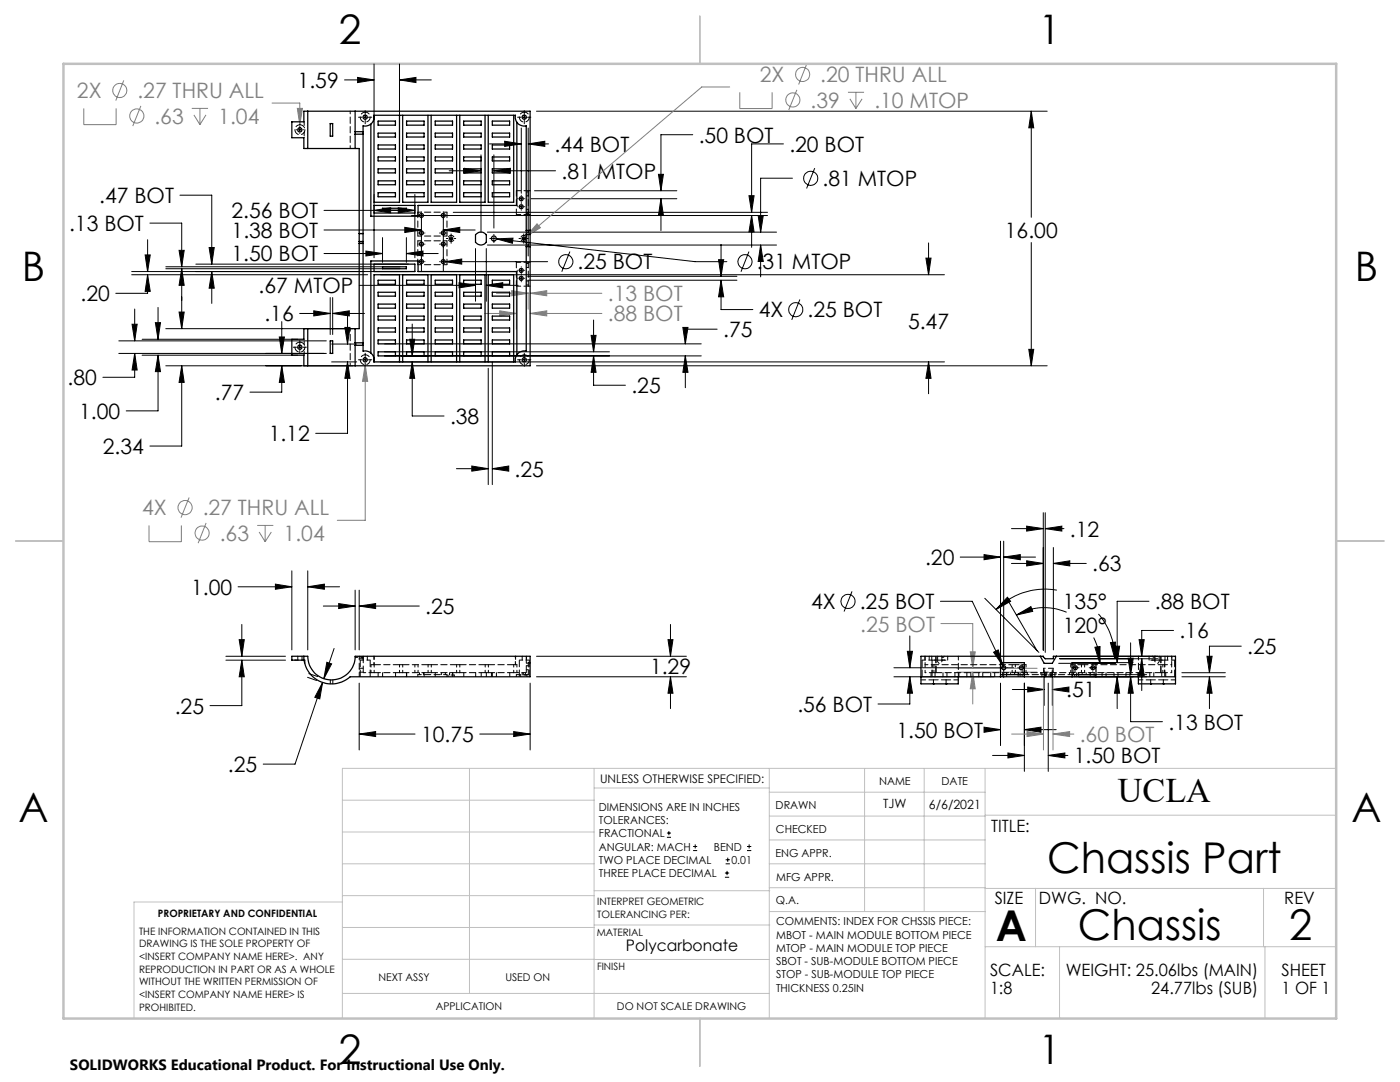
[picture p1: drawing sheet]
<svg xmlns="http://www.w3.org/2000/svg" width="279mm" height="216mm" viewBox="0 0 279 216" stroke-linecap="round" stroke-linejoin="round" font-family="sans-serif">
<g fill="none" stroke="#000" stroke-width=".2">
<path d="M68.8 15.9h5.8M71.4 15.5l3.2 .4-3.2 .6zM74.6 12.8v10.1M79.7 15.9l3.3-.4v1zM79.7 12.8v10.2M79.7 15.9h6.4M35.9 38.9h6.4v13.8M59.1 25.9h.1M59.5 25.9h.6M59.8 25.2v.1M59.8 25.6v.6M59.8 26.5v.1"/>
<path d="M60.5 25.9h.1M71.5 23.4h.7M72.6 23.4h.6M72.9 22.1v.7M72.9 23.1v.6M72.9 24v.7M73.5 23.4h.7M74.6 38.8v12.6M82.8 38.8v12.6M89.6 34.1h6.4M92.7 33.6l3.3 .5-3.3 .5zM96 30.9v15.4"/>
<path d="M97.7 28.7h6.3M98.6 34.1l3.2-.5v1zM98.6 30.9v14.6M98.6 34.1h12.3M100.7 28.2l3.3 .5-3.3 .5zM103.3 23.4h.7M103.3 39.7h.1M103.7 39.7h.7M104 25.5v13.1M104 38.9v.1M104 39.3v.7M104.3 23.4h.7"/>
<path d="M104.6 22.1v.7M104.6 23.1v.6M104.6 24v.7M104.7 39.7h.1M105.3 23.4h.6M105.4 28.7l3.3-.5v1zM105.4 25.5v25.6M105.4 28.7h4.1M106 39.7h29.1M106.7 38.1h28.4M107.1 22.2h101.9M131.4 34.8h1l-.5 3.3z"/>
<path d="M131.9 39.7l.5 3.3h-1zM131.9 39.7v6.3M138.3 26.9h-6.4v11.2M149.5 39.1h1l-.5 3.3zM156.4 28.7h-6.4v13.7M158.2 35.6h-6.4v10.7M162.6 33.5l-1.6 4.1M205.8 22.2l.5 3.3h-1zM205.8 22.2v21.2M26.3 54.8h47.1M26.3 54.2h55.2M29 50.9h1l-.5 3.3z"/>
<path d="M29.5 54.8l.5 3.3h-1zM29.5 54.8v3.7h-6.4M29.5 47.8v6.4M29.9 44.5h6.4v8.7M33.1 53.6h46.7M33.1 53.2h46.7M35.7 50h1.1l-.5 3.2zM36.3 53.6l.5 3.3h-1.1zM36.3 53.6v12M39.1 52.7h42.4M41.7 49.4h1.1l-.5 3.3zM42.3 54.2l.5 3.3h-1.1z"/>
<path d="M42.3 54.2v6.3M64.7 42h18.1M64.7 50.6h11.6M64.7 45.9h19.4M65.9 59.4v7.3M66.4 59.4v7.3M71.7 56.9h23.2M73 50.1l3.3 .5-3.3 .5zM74.6 42l3.4-.5v1zM75.9 54.8h112.6M76.3 47.4v5M79.5 41.5l3.3 .5-3.3 .5z"/>
<path d="M80.8 45.4l3.3 .5-3.3 .5zM81.1 50.6l3.3-.5v1zM81.1 47.4v5M81.1 50.6h6.4M82.1 43h71.1M83.4 52.2h.1M83.4 48.7h.1M83.4 46.5h.1M83.8 52.2h.6M83.8 48.7h.6M83.8 46.5h.6M84.1 42.3v.1"/>
<path d="M84.1 42.7v11.5M84.7 52.2h.1M84.7 48.7h.1M84.7 46.5h.1M87.7 52.2h.1M87.7 48.7h.1M87.7 46.5h.1M88.2 52.2h.6M88.2 48.7h.6M88.2 46.5h.6M88.5 45.9l3.3-.5v1zM88.5 45.9h6.3"/>
<path d="M88.5 42.3v.1M88.5 42.7v11.5M88.9 52.2l3.2-.5v1zM88.9 52.2h20.4M89.1 47.6h.3M89.1 48.7h.1M89.1 46.5h.1M89.7 47.6h.6M90 46.7v.3M90 47.3v.6M90 48.2v.3M90.5 42.4h62.7"/>
<path d="M90.7 47.6h.2M91.6 56.4l3.3 .5-3.3 .5zM94.9 49.6v10.5M97 56.9l3.3-.5v1zM97 49.6v10.5M97 56.9h6.4M97.3 48.9h57.7M97.3 46.3h57.7M97.8 47.6h.1M98.2 47.6h.7M98.6 46.8v.2M98.6 47.3v.6"/>
<path d="M98.6 48.2v.2M99.1 47.7l3.3-.2-.1 1zM99.1 47.7l39.6 4.5h6.4M99.2 47.6h.2M103.3 41.2h.1M103.3 53.9h.1M103.3 55.5h.1M103.6 47.6h.3M103.7 41.2h.7M103.7 53.9h.7M103.7 55.5h.7M104 40.3v.1"/>
<path d="M104 40.5v.1M104 40.9v.7M104 41.9h.1M104 53.2v.1M104 53.6v.7M104 54.6h.1M104 54.8v.1M104 55.2v.6M104 56.2h.1M104.2 47.6h.6M104.5 46.7v.3M104.5 47.3v.6"/>
<path d="M104.5 48.2v.3M104.7 41.2h.1M104.7 53.9h.1M104.7 55.5h.1M105.2 47.6h.2M105.3 55.1h41.8M105.3 55.9h41.8M113.7 50.2l-1.6 4M143.4 51.8h1l-.5 3.3zM143.9 55.9l.5 3.3h-1zM143.9 55.9v5.9h6.3M143.9 48.8v6.3"/>
<path d="M149.5 50.2l-1.6 4M150 43l.5 3.3h-1zM150 43v6.4M151.3 43h1l-.5 3.3zM151.8 48.9l.5 3.3h-1zM151.8 48.9v6.3M159.6 59.8l-1.6 4M184.8 51.5h1l-.5 3.3zM185.3 48.5v6.3M205.8 48.4v24.6M23.7 68h41.4M23.7 70.5h41.4"/>
<path d="M26.4 64.7h1l-.5 3.3zM26.9 70.5l.5 3.3h-1zM26.9 70.5v4.8h-6.4M26.9 61.7v6.3M28.4 67.7h31M28.4 70.9h31M31 64.4h1l-.5 3.3zM31.5 70.9v11.1h-6.3M31.5 61.3v6.4M31.5 70.9l.5 3.3h-1zM33.1 73h37.3M33.1 65.6h37.3"/>
<path d="M35.7 62.3h1.1l-.5 3.3zM36.3 73l.5 3.3h-1.1zM36.3 73v16h-6.4M55.7 67.2h1.1l-.6 3.3zM56.2 73l.6 3.3h-1.1zM56.2 73v5.2h-6.3M56.2 64.2v6.3M58.5 69.3h.7M59.5 69.3h.6M59.8 62.5h6.1M59.8 68v.7M59.8 69v.6"/>
<path d="M59.8 69.9v.7M60.5 69.3h.6M62.6 62l3.3 .5-3.3 .5zM66.2 68.7h5M66.2 72.2h5M66.4 62.5l3.3-.5v1zM66.4 62.5h6.3M68.8 65.3h1l-.4 3.4zM69.4 72.2l.4 3.3h-1zM69.4 72.2v14.3h-6.4M69.4 62.3v6.4M71.5 71.8h.7"/>
<path d="M72.6 71.8h.6M72.9 70.5v.7M72.9 71.5v.6M72.9 72.4v.7M73.5 71.8h.7M75.9 72.2h112.6M76.7 71h63.2M76.7 70.2h44.9M76.7 68.6h63.2M81.8 67.7h1l-.5 3.3zM82.3 72.2l.5 3.3h-1zM82.3 72.2v10.8h6.3"/>
<path d="M82.3 64.7v6.3M97.4 73.5v23.2M98.2 72.3v24.4M103.3 71.8h.7M104.3 71.8h.7M104.6 70.5v.7M104.6 71.5v.6M104.6 72.4v.7M105.3 71.8h.6M107.1 73h101.9M118 66.9h1l-.5 3.3zM118.5 71l.5 3.3h-1z"/>
<path d="M118.5 71v5.9h6.3M118.5 63.9v6.3M136.3 65.3h1l-.5 3.3zM136.8 71l.5 3.3h-1zM136.8 71v6.4M143.1 65.7h-6.3v2.9M185.3 72.2l.5 3.3h-1zM185.3 72.2v6.4M205.3 69.7h1l-.5 3.3zM91.1 93.5h6.3M94.2 93l3.2 .5-3.2 .5zM98.2 93.5l3.3-.5v1z"/>
<path d="M98.2 93.5h3.3M47.5 117.1h10.7M55 116.6l3.2 .5-3.2 .5zM58.2 113.9v15.8M61.4 117.1l3.3-.5v1zM61.4 113.9v15.8M61.4 117.1h6.4M70.9 117.8v11.9M71.7 117.8v11.9M170 118l-1.5 4M187.7 120h6.3l6.2 12.9M191.6 111.2h8.1"/>
<path d="M196.4 110.7l3.3 .5-3.3 .5zM196.5 119.4l10.8 10.8M199.7 108v23M200.3 111.2l3.3-.5v1zM200.3 108v27.2M200.3 111.2h6.4M201 119.2l.7 .8-2.9 1.6zM201.3 120l5.7 9.9M201.9 105.5h6.3M201.9 112.4h6.3M204.9 105l3.3 .5-3.3 .5zM204.9 111.9l3.3 .5-3.3 .5z"/>
<path d="M208.2 102.3v27.5M208.6 105.5l3.3-.5v1zM208.6 102.3v27.9M208.6 105.5h3.7M210.2 112.4l3.3-.5v1zM210.2 109.3v20.4M210.2 112.4h6.6M210.9 117.8a13.9 13.9 0 0 0-12.1 3.8M229.3 120h-6.3v12.2M45.1 131h11.9M45.1 131.7h11.9M47.7 127.6h1.1l-.5 3.4z"/>
<path d="M48.3 131.7l.5 3.3h-1.1zM48.3 131.7v9.1h-6.4M48.3 124.6v6.4M61.4 135.1l1.8 .7M61.6 134.4l1.8 .6M64.4 136.2l-.6 3.3-1-.4zM64.4 136.2l-5.5 16.3h-6.4M64.5 120.9h6.4M65.2 132.2l1 .3-1.6 2.9zM66.7 129.4l-2.1 6M67.6 120.4l3.3 .5-3.3 .5zM71.7 120.9l3.3-.5v1z"/>
<path d="M71.7 136.3v13.3M71.7 120.9h12M105.8 136.3v13.3M107.1 131h29.9M107.1 135h29.9M133.3 127.6h1l-.5 3.4zM133.8 135l.5 3.3h-1zM133.8 124.6v6.4M133.8 135v6.4M178.4 133.2h23.9M178.4 135h20M181.1 130h1l-.5 3.2z"/>
<path d="M181.6 135l.5 3.3h-1zM181.6 135v5.5h-6.4M181.6 126.9v6.3M198.3 130.1l.9-.4 1 3.2zM199.7 136.3v12.5M202 137.6h6.4M202.8 122.7l2.9-1.7 .4 1zM203.1 133.2h.1M203.5 133.2h.6M203.8 132.5v.1M203.8 132.9v.7M203.8 133.9h.1"/>
<path d="M204.4 136.3v17.6M204.4 133.2h.1M205.1 137.1l3.3 .5-3.3 .5zM205.7 135h23.1M208.4 133.6v7.2M209.2 136.3v17.6M210 137.6l3.3-.5v1zM210 133.6v7.2M210 137.6h1.6M211.3 132.4h11.4M211.5 131h19.5M211.5 131.4h19.5"/>
<path d="M212.9 122.2a11.1 11.1 0 0 0-10.1 .5M213.9 133.2h.1M214.3 133.2h.6M214.6 132.5v.1M214.6 132.9v.7M214.6 133.9h.1M215.2 133.2h.1M215.4 134.6h13.4M217.4 133.2h.1M217.8 133.2h.6M217.9 132.2h8.2M218.1 132.5v.1"/>
<path d="M218.1 132.9v.7M218.1 133.9h.1M218.3 127.2a11.8 11.8 0 0 1 1.2 5.2M218.5 129.2l1-.2v3.4zM218.7 133.2h.1M219.2 122.5a13.7 13.7 0 0 1 3.3 8.9M221.6 128.2l1-.1-.1 3.3zM222.4 128.9h1l-.4 3.3zM223 135l.4 3.3h-1zM223 135v6.4M225.1 131.3h1.1l-.6 3.3zM225.6 135l.6 3.3h-1.1z"/>
<path d="M225.6 135v9h6.4M225.6 128.3v6.3M227.3 127.6h1.1l-.5 3.4zM227.9 131.4l.5 3.4h-1.1zM227.9 131.4v6.4M234.2 125.8h-6.3v5.2M235.9 135h8.6M235.9 134.2h8.6M240.9 131h1l-.5 3.2zM241.4 135l.5 3.3h-1zM241.4 135v6.4M247.7 128.9h-6.3v5.3"/>
<path d="M71.7 146.5l3.3-.5v1zM71.7 146.5h11.1M95.7 146.5h10.1M102.5 146l3.3 .5-3.3 .5zM196.4 145.1l3.3 .5-3.3 .5zM197.3 145.6h2.4M198.1 150.7h6.3M201.2 150.2l3.2 .5-3.2 .5zM204.4 145.6l3.4-.5v1zM204.4 145.6h6.4M209.2 150.7l3.3-.5v1zM209.2 150.7h3.9"/>
<path d="M133.1 167.1h.8M133.1 166.2h.8M133.5 165.8v.9M138.3 169.7h.8M138.3 168.9h.8M138.7 168.5v.8M144.7 175h.8M144.7 174.2h.8M144.8 172.4h.9M144.8 171.6h.9M145.1 173.8v.8M145.2 171.1v.9"/>
<path d="M149.1 169.7h.8M149.1 168.9h.8M149.5 168.5v.8"/>
<circle cx="161.8" cy="35.6" r="1.4"/>
<circle cx="112.9" cy="52.2" r="1.41"/>
<circle cx="148.7" cy="52.2" r="1.41"/>
<circle cx="158.8" cy="61.8" r="1.42"/>
<circle cx="169.2" cy="120" r="1.41"/>
</g>
<g fill="none" stroke="#808080" stroke-width=".2">
<path d="M24.7 16.1l-1.6 4M145.6 17.4h-5.5l-35.1 29.8M147.6 18.4v3.3h6.5v-3.3M159 17.9l-1.6 4M161 12.8l-1.6 4.1M169.2 18.4h3.2M169.6 19.7l1.2 2M170.8 18.4v3.3M172 19.7l-1.2 2M16.7 21.6v3.3h6.5v-3.3M28.1 21.1l-1.6 4.1M38.3 21.6h3.2"/>
<path d="M38.7 22.9l1.2 2M39.9 21.6v3.3M41.1 22.9l-1.2 2M54.3 20.6h5.5v4.3M59.3 21.6h1.1l-.6 3.3zM99.1 58.5h6.3M102.1 58l3.3 .5-3.3 .5zM103 58.4v7.3M105.4 58.4v3.3M105.8 58.5l3.3-.5v1zM105.8 58.5h14.3M107.2 44.7l.6 .7-2.8 1.8z"/>
<path d="M72.9 72.8l.5 3.3h-1zM72.9 72.8v31h-5.6M96.7 62.5h6.3M99.7 62l3.3 .5-3.3 .5zM105.8 62.5l3.3-.5v1zM105.8 62.5h14.3M37.7 99.3l-1.6 4M29.7 104.8v3.3h6.5v-3.3M41.1 104.4l-1.6 4M51.3 104.8h3.2M51.7 106.2l1.2 1.9M52.9 104.8v3.3"/>
<path d="M54.2 106.2l-1.3 1.9M187.8 124.4h6.3v8.9M191 133.3h16M191 134.1h16M193.6 130.1h1l-.5 3.2zM194.1 134.1l.5 3.3h-1zM194.1 134.1v6.4M208.2 135.4v14.2M210.1 135.4v14.2M201.9 146.5h6.3M205 146l3.2 .5-3.2 .5zM210.1 146.5l3.4-.5v1z"/>
<path d="M210.1 146.5h4.2"/>
<circle cx="23.9" cy="18.1" r="1.42"/>
<circle cx="158.2" cy="19.9" r="1.4"/>
<circle cx="160.2" cy="14.9" r="1.41"/>
<circle cx="27.3" cy="23.2" r="1.41"/>
<circle cx="36.9" cy="101.3" r="1.41"/>
<circle cx="40.3" cy="106.4" r="1.4"/>
</g>
<g fill="none" stroke="#c0c0c0" stroke-width=".2">
<path d="M68.3 159.7h50.3M93.7 153.3v44.9M118.6 153.3v49.9M118.6 157.2h34.9M153.5 153.3v49.9M153.5 158.1h43.1M172.5 153.3v28.6M184.4 153.3v28.6M196.6 153.3v49.9M266.7 153.3h-198.4v49.9M68.3 178.7h50.3M68.3 172.4h50.3"/>
<path d="M68.3 166h50.3M68.3 180h-41.6v23.2M118.6 177.7h35M153.5 167.6h43.1M153.5 162.8h43.1M153.5 172.4h43.1M153.5 177.1h43.1M196.6 177.3h70.1M196.6 162.7h70.1M206.7 177.3v11.6M252.2 177.3v11.6M68.3 198.2h85.2"/>
<path d="M68.3 191.4l85.2 .1M68.3 185.1h50.3M118.6 184.6h35M153.6 181.9h43M196.6 188.9h70.1M211.5 188.9v14.3M252.4 188.9v14.3"/>
</g>
<path d="M139.7 3.2v9.5M3.1 107.9h9.6M266.7 107.9h9.5M139.7 203.2v9.6" fill="none" stroke="#c0c0c0" stroke-width=".25"/>
<path d="M12.7 12.7h254v190.5h-254z" fill="none" stroke="#c0c0c0" stroke-width=".5"/>
<path d="M133.3 127.6h1l-.5 3.4zM133.8 135l.5 3.3h-1zM71.7 146.5l3.3-.5v1zM102.5 146l3.3 .5-3.3 .5zM65.2 132.2l1 .3-1.6 2.9zM64.4 136.2l-.6 3.3-1-.4zM71.7 120.9l3.3-.5v1zM67.6 120.4l3.3 .5-3.3 .5zM47.7 127.6h1.1l-.5 3.4zM48.3 131.7l.5 3.3h-1.1zM61.4 117.1l3.3-.5v1zM55 116.6l3.2 .5-3.2 .5zM241.4 135l.5 3.3h-1zM240.9 131h1l-.5 3.2zM209.2 150.7l3.3-.5v1zM201.2 150.2l3.2 .5-3.2 .5zM196.4 145.1l3.3 .5-3.3 .5zM204.4 145.6l3.4-.5v1zM223 135l.4 3.3h-1zM222.4 128.9h1l-.4 3.3zM200.3 111.2l3.3-.5v1zM196.4 110.7l3.3 .5-3.3 .5zM198.3 130.1l1.9 2.8-1-3.2zM181.1 130h1l-.5 3.2zM181.6 135l.5 3.3h-1zM225.6 135l.6 3.3h-1.1zM225.1 131.3h1.1l-.6 3.3zM210 137.6l3.3-.5v1zM205.1 137.1l3.3 .5-3.3 .5zM218.5 129.2l1-.2v3.4zM202.8 122.7l2.9-1.7 .4 1zM204.9 105l3.3 .5-3.3 .5zM208.6 105.5l3.3-.5v1zM221.6 128.2l1-.1-.1 3.3zM201 119.2l.7 .8-2.9 1.6zM227.9 131.4l.5 3.4h-1.1zM227.3 127.6h1.1l-.5 3.4zM210.2 112.4l3.3-.5v1zM204.9 111.9l3.3 .5-3.3 .5zM205.8 22.2l.5 3.3h-1zM205.3 69.7h1l-.5 3.3zM36.3 73l.5 3.3h-1.1zM35.7 62.3h1.1l-.5 3.3zM31 64.4h1l-.5 3.3zM31.5 70.9l.5 3.3h-1zM62.6 62l3.3 .5-3.3 .5zM66.4 62.5l3.3-.5v1zM26.4 64.7h1l-.5 3.3zM26.9 70.5l.5 3.3h-1zM55.7 67.2h1.1l-.6 3.3zM56.2 73l.6 3.3h-1.1zM68.8 65.3h1l-.4 3.4zM69.4 72.2l.4 3.3h-1zM79.7 15.9l3.3-.4v1zM71.4 15.5l3.2 .4-3.2 .6zM184.8 51.5h1l-.5 3.3zM185.3 72.2l.5 3.3h-1zM29 50.9h1l-.5 3.3zM29.5 54.8l.5 3.3h-1zM42.3 54.2l.5 3.3h-1.1zM41.7 49.4h1.1l-.5 3.3zM74.6 42l3.4-.5v1zM79.5 41.5l3.3 .5-3.3 .5zM118.5 71l.5 3.3h-1zM118 66.9h1l-.5 3.3zM81.8 67.7h1l-.5 3.3zM82.3 72.2l.5 3.3h-1zM98.2 93.5l3.3-.5v1zM94.2 93l3.2 .5-3.2 .5zM36.3 53.6l.5 3.3h-1.1zM35.7 50h1.1l-.5 3.2zM73 50.1l3.3 .5-3.3 .5zM81.1 50.6l3.3-.5v1zM136.8 71l.5 3.3h-1zM136.3 65.3h1l-.5 3.3zM143.4 51.8h1l-.5 3.3zM143.9 55.9l.5 3.3h-1zM100.7 28.2l3.3 .5-3.3 .5zM105.4 28.7l3.3-.5v1zM131.9 39.7l.5 3.3h-1zM131.4 34.8h1l-.5 3.3zM80.8 45.4l3.3 .5-3.3 .5zM88.5 45.9l3.3-.5v1zM150 43l.5 3.3h-1zM149.5 39.1h1l-.5 3.3zM99.1 47.7l3.2 .8 .1-1zM88.9 52.2l3.2 .5v-1zM92.7 33.6l3.3 .5-3.3 .5zM98.6 34.1l3.2-.5v1zM151.8 48.9l.5 3.3h-1zM151.3 43h1l-.5 3.3zM91.6 56.4l3.3 .5-3.3 .5zM97 56.9l3.3-.5v1z" fill="#000"/>
<path d="M193.6 130.1h1l-.5 3.2zM194.1 134.1l.5 3.3h-1zM205 146l3.2 .5-3.2 .5zM210.1 146.5l3.4-.5v1zM72.9 72.8l-.5 3.3h1zM107.2 44.7l-2.2 2.5 2.8-1.8zM59.3 21.6l.5 3.3 .6-3.3zM105.8 62.5l3.3-.5v1zM99.7 62l3.3 .5-3.3 .5zM102.1 58l3.3 .5-3.3 .5zM105.8 58.5l3.3-.5v1z" fill="#808080"/>
<g fill="none" stroke="#000" stroke-width=".25">
<path d="M61.4 29.6h9.5M61.4 22.2h9.5M61.4 22.2h-.8v2.1h-2.4v3.2h2.4v2.1h.8M61.4 22.2v7.4M65.9 24.7h.5v2.5h-.5zM70.9 26.3v.5M70.9 22.2h34.9v50.8h-34.9M70.9 22.2v4.1M70.9 26.8v2.8M70.9 26.3h1.6M70.9 26.8h1.6M70.9 29.6h.8v36h-.8"/>
<path d="M72.5 26.3v.5M72.5 26.3v-1.2a1.78 1.78 0 0 0 2.1-2.1h28.3a1.78 1.78 0 0 0 2.1 2.1v45a1.82 1.82 0 0 0-2.1 2.1h-28.3a1.82 1.82 0 0 0-2.1-2.1v-1.2M72.5 26.8v41.6M74.6 23v17.4h5.1v-17.4M75.5 36.1h3.4v.8h-3.4zM75.5 38.5h3.4v.8h-3.4zM75.5 33.7h3.4v.8h-3.4zM75.5 24.2h3.4v.8h-3.4zM75.5 26.6h3.4v.7h-3.4zM75.5 31.3h3.4v.8h-3.4zM75.5 28.9h3.4v.8h-3.4zM80.4 23v17.4h5v-17.4"/>
<path d="M81.1 36.1h3.5v.8h-3.5zM81.1 38.5h3.5v.8h-3.5zM81.1 33.7h3.5v.8h-3.5zM81.1 24.2h3.5v.8h-3.5zM81.1 26.6h3.5v.7h-3.5zM81.1 31.3h3.5v.8h-3.5zM81.1 28.9h3.5v.8h-3.5zM86 23v17.4h5.1v-17.4M86.9 36.1h3.4v.8h-3.4zM86.9 38.5h3.4v.8h-3.4zM86.9 33.7h3.4v.8h-3.4zM86.9 24.2h3.4v.8h-3.4z"/>
<path d="M86.9 26.6h3.4v.7h-3.4zM86.9 31.3h3.4v.8h-3.4zM86.9 28.9h3.4v.8h-3.4zM91.8 23v17.4h5v-17.4M92.5 36.1h3.5v.8h-3.5zM92.5 38.5h3.5v.8h-3.5zM92.5 33.7h3.5v.8h-3.5zM92.5 24.2h3.5v.8h-3.5zM92.5 26.6h3.5v.7h-3.5zM92.5 31.3h3.5v.8h-3.5zM92.5 28.9h3.5v.8h-3.5zM97.4 23v17.4h5.1v-17.4"/>
<path d="M98.2 36.1h3.5v.8h-3.5zM98.2 24.2h3.5v.8h-3.5zM98.2 26.6h3.5v.7h-3.5zM98.2 28.9h3.5v.8h-3.5zM98.2 31.3h3.5v.8h-3.5zM98.2 33.7h3.5v.8h-3.5zM98.2 38.5h3.5v.8h-3.5zM103.2 24.4v16.6h-19.8v2.1h-9.4v-18.3M71.7 46.6h.8M71.7 48.6h.8M71.7 48.2h.8M74.6 41h8.2v1.5h-8.2z"/>
<path d="M74.6 52.7h8.2v1.5h-8.2zM75.5 55.9h3.4v.8h-3.4zM75.5 58.3h3.4v.8h-3.4zM76.3 41.6h4.8v.3h-4.8zM76.3 53.2h4.8v.4h-4.8zM81.1 55.9h3.5v.8h-3.5zM81.1 58.3h3.5v.8h-3.5zM86.9 55.9h3.4v.8h-3.4zM86.9 58.3h3.4v.8h-3.4zM92.5 55.9h3.5v.8h-3.5zM92.5 58.3h3.5v.8h-3.5zM94.9 46.8a1.36 1.36 0 0 1 2.1 0v1.5a1.31 1.31 0 0 1-2.1 0z"/>
<path d="M98.2 55.9h3.5v.8h-3.5zM98.2 58.3h3.5v.8h-3.5zM105 46h.8M105 46.8h.8M105 48.4h.8M105 49.2h.8M61.4 73h9.5M61.4 65.6h9.5M61.4 65.6h-.8v2.1h-2.4v3.2h2.4v2.1h.8M61.4 65.6v7.4M65.9 68h.5v2.5h-.5zM70.9 68.4v.5"/>
<path d="M70.9 65.6v2.8M70.9 68.9v4.1M70.9 68.4h1.6M70.9 68.9h1.6M72.5 68.4v.5M74 70.4v-18.3h9.4v2.1h19.8v16.6M74.6 72.2v-17.4h5.1v17.4M75.5 60.7h3.4v.8h-3.4zM75.5 63.1h3.4v.8h-3.4zM75.5 65.4h3.4v.9h-3.4zM75.5 67.8h3.4v.8h-3.4zM75.5 70.2h3.4v.8h-3.4z"/>
<path d="M80.4 72.2v-17.4h5v17.4M81.1 60.7h3.5v.8h-3.5zM81.1 63.1h3.5v.8h-3.5zM81.1 65.4h3.5v.9h-3.5zM81.1 67.8h3.5v.8h-3.5zM81.1 70.2h3.5v.8h-3.5zM86 72.2v-17.4h5.1v17.4M86.9 60.7h3.4v.8h-3.4zM86.9 63.1h3.4v.8h-3.4zM86.9 65.4h3.4v.9h-3.4zM86.9 67.8h3.4v.8h-3.4zM86.9 70.2h3.4v.8h-3.4z"/>
<path d="M91.8 72.2v-17.4h5v17.4M92.5 60.7h3.5v.8h-3.5zM92.5 63.1h3.5v.8h-3.5zM92.5 65.4h3.5v.9h-3.5zM92.5 67.8h3.5v.8h-3.5zM92.5 70.2h3.5v.8h-3.5zM97.4 72.2v-17.4h5.1v17.4M98.2 60.7h3.5v.8h-3.5zM98.2 63.1h3.5v.8h-3.5zM98.2 65.4h3.5v.9h-3.5zM98.2 67.8h3.5v.8h-3.5zM98.2 70.2h3.5v.8h-3.5z"/>
<path d="M60.6 131a5.5 5.5 0 0 0 3.3 5 5.5 5.5 0 0 0 6-1h35.9v-4h-34.9a4.7 4.7 0 0 1-4.8 4.7 4.7 4.7 0 0 1-4.7-4.7h-3.2v.7h2.5M183.8 135v1.5h7.4v-1.5M183.8 135v-4h24.4l.4 .4h1.6v-.4h24.4v4M183.8 135h50.8M186.3 136.5h.1M188.8 136.5h.1M199.7 135v-2.8h4.7v2.8M199.7 134.6h4.7M207.6 131l.8 1.4h1.6l.8-1.4M214 135v-2.8h4.7v2.8M214 134.6h4.7M227.2 135v1.5h7.4v-1.5"/>
<path d="M229.6 136.5h.1M232.2 136.5h.1"/>
<circle cx="59.8" cy="25.9" r=".43"/>
<circle cx="72.9" cy="23.4" r=".42"/>
<circle cx="104" cy="39.6" r=".39"/>
<circle cx="104.6" cy="23.4" r=".42"/>
<circle cx="84.1" cy="52.2" r=".4"/>
<circle cx="84.1" cy="43" r=".4"/>
<circle cx="84.1" cy="46.5" r=".4"/>
<circle cx="84.1" cy="48.7" r=".4"/>
<circle cx="88.5" cy="52.2" r=".39"/>
<circle cx="88.5" cy="46.5" r=".39"/>
<circle cx="88.5" cy="43" r=".39"/>
<circle cx="88.5" cy="48.7" r=".39"/>
<circle cx="90" cy="47.6" r=".32"/>
<circle cx="98.6" cy="47.6" r=".49"/>
<circle cx="104" cy="53.9" r=".39"/>
<circle cx="104" cy="41.2" r=".39"/>
<circle cx="104" cy="55.5" r=".39"/>
<circle cx="104.5" cy="47.6" r=".32"/>
<circle cx="59.8" cy="69.3" r=".42"/>
<circle cx="72.9" cy="71.8" r=".42"/>
<circle cx="104.6" cy="71.8" r=".42"/>
<circle cx="200.3" cy="133.2" r=".4"/>
<circle cx="203.8" cy="133.2" r=".4"/>
<circle cx="214.6" cy="133.2" r=".4"/>
<circle cx="218.1" cy="133.2" r=".4"/>
</g>
<g fill="none" stroke="#000" stroke-width=".2" stroke-dasharray="1.3 .6" stroke-dashoffset=".6">
<path d="M83.4 42.3h5.8M83.4 48.1h5.8M89.2 47.1h-5.8M89.2 52.8h-5.8M90 47a.62 .62 0 0 1 .6 .8 .62 .62 0 0 1-1 .2 .62 .62 0 0 1 .3-1h.1M104.5 47a.62 .62 0 0 1 .6 .8 .62 .62 0 0 1-1 .2 .62 .62 0 0 1 .3-1h.1M60.8 131.7h-1.9M73.9 131.7h-2M89.2 134.6h-5.8M90.7 134.7h-1.3M105.2 134.7h-1.3M105.6 131.7h-2"/>
<path d="M186 131.7h-2M188.5 131.7h-1.9M209.8 134.7h-1.2M231.9 131.7h-2M234.4 131.7h-2"/>
</g>
<path d="M74.6 132.6v-1.7M74.7 132.6v-1.7M102.9 130.9v1.7M102.9 132.6v-1.7M103.2 134.2h1.8M184.6 132.6v-1.7M188.1 131.7l-.2 .5-.3 .2-.3-.1-.3-.6M230.4 131.7l.2 .5 .3 .2 .3-.1 .2-.6M233.8 130.9v1.7" fill="none" stroke="#000" stroke-width=".2" stroke-dasharray="1.3 .6" stroke-dashoffset=".9"/>
<g fill="none" stroke="#000" stroke-width=".2" stroke-dasharray="1.3 .6" stroke-dashoffset="-.1">
<path d="M71.9 131.7v3.3M72.5 134.2v-3.3M73.9 135v-3.3M103.6 131.7v3.3M105 134.2v-3.3M105.6 135v-3.3M184 131.7v3.3M186 135v-3.3M186.8 134.2v-3.3M231.7 130.9v3.3M231.7 134.2v-3.3M232.4 131.7v3.3"/>
<path d="M234.4 135v-3.3"/>
</g>
<g fill="none" stroke="#000" stroke-width=".2" stroke-dasharray="1.3 .6" stroke-dashoffset=".8">
<path d="M70.9 131.2h1.6M72.5 134.2h1.5M74 132.6v1.6M74.7 132.6v1.6M79.7 132.6v1.6M80.4 132.6v1.6M82.8 132.6v1.6M83.4 132.6v1.6M85.4 132.6v1.6M86.1 132.6v1.6M91.1 132.6v1.6M91.8 132.6v1.6"/>
<path d="M96.8 132.6v1.6M97.5 132.6v1.6M102.5 132.6v1.6M103.2 134.2v-1.6M184.6 132.6v1.6M186 134.2v-1.6M186.4 132.6v1.6M202 132.6v1.6M202.6 132.6v1.6M204.1 132.6v1.6M204.8 132.6v1.6M213.7 132.6v1.6"/>
<path d="M214.3 132.6v1.6M215.8 132.6v1.6M216.5 132.6v1.6M232.1 132.6v1.6M232.4 134.2v-1.6M233.8 132.6v1.6"/>
</g>
<g fill="none" stroke="#000" stroke-width=".2" stroke-dasharray="1.3 .6">
<path d="M60.7 27.5h-.1M60.7 24.3h-.1M60.7 26.4l.1-.1M60.8 25.5l-.1-.1M105 39.1h.4M105.4 38.1h.4M105.4 38.3h-.4M105 42.6h.4M105 53.4h.4M105 56.9h.4M105.4 42.8h.4M105.4 52.3h.4"/>
<path d="M105.4 57.1h.4M105.4 41.8h-.4M105.4 52.6h-.4M105.4 56.1h-.4M60.7 70.8h-.1M60.7 67.7h-.1M60.7 68.8l.1 .1M60.8 69.7l-.1 .1M58.9 131.7h.1M74 132.6h.6M74.6 132.6h.1M74.7 134.2h5"/>
<path d="M74.7 132.6h5M79.7 132.6h.7M80.4 134.2h5M80.4 132.6h5M80.4 134.2h-.7M83.4 134.6v.4M83.7 134.2v.4M84.5 134.6v-.4M86.1 134.2h5M86.1 132.6h5M88.1 134.2v.4M88.9 134.6v-.4"/>
<path d="M89.2 134.6v.4M89.4 134.7v.3M89.7 134.2v.5M90.4 134.7v-.5M90.7 135v-.3M91.1 132.6h.7M91.8 134.2h5M91.8 132.6h5M91.8 134.2h-.7M97.5 134.2h5M97.5 132.6h5M102.5 132.6h.4"/>
<path d="M102.9 132.6h.3M103.1 134.6v.4M103.2 134.2h-.7M103.9 134.7v.3M104.2 134.2v.5M104.4 134.6v-.4M104.9 134.7v-.5M105 133.6h.4M105.2 135v-.3M105.4 132.2h.4M105.4 132.8h-.4M186 132.6h16.6"/>
<path d="M186.6 131.7h.1M188.5 131.7h.1M200.9 134.2v.4M201.7 134.6v-.4M202.5 134.2v.4M203.3 134.6v-.4M204 134.6v.4M204.2 134.2v.4M205 134.6v-.4M207.7 134.2v.4M208.5 134.6v-.4M208.6 134.7v.3"/>
<path d="M208.8 134.6v.4M208.9 134.2v.5M209.5 134.7v-.5M209.7 134.6v.4M209.8 135v-.3M209.9 134.2v.4M210.7 134.6v-.4M213.4 134.2v.4M214.2 134.6v-.4M214.5 134.6v.4M215.2 134.2v.4M216 134.6v-.4"/>
<path d="M216.8 134.2v.4M217.6 134.6v-.4M229.9 131.7h.1M231.9 131.7h.1M232.4 132.6h-16.6"/>
</g>
<path d="M60.8 132.4v-.7M74.7 134.2h-.7M85.4 132.6h.7M86.1 134.2h-.7M96.8 132.6h.7M97.5 134.2h-.7M188.8 135.7h-2.5M232.2 135.7h-2.6" fill="none" stroke="#000" stroke-width=".2" stroke-dasharray="1.3 .6" stroke-dashoffset=".3"/>
<g fill="none" stroke="#000" stroke-width=".2" stroke-dasharray="1.3 .6" stroke-dashoffset=".4">
<path d="M59.9 24.9a.99 .99 0 0 1 .8 1.4 .99 .99 0 0 1-1.6 .2 .99 .99 0 0 1 .5-1.6h.3M72.9 22.4a.99 .99 0 0 1 .9 1.4 .99 .99 0 0 1-1.7 .2 .99 .99 0 0 1 .6-1.6h.2M103.1 38.1h2.3M104.6 22.4a.99 .99 0 0 1 .9 1.4 .99 .99 0 0 1-1.6 .2 .99 .99 0 0 1 .5-1.6h.2M72.5 46.6h-.8M72.5 48.5h-.8M103.1 52.3h2.3M105.4 42.8h-2.3M105.4 57.1h-2.3M59.9 68.3a.99 .99 0 0 1 .8 1.4 .99 .99 0 0 1-1.6 .2 .99 .99 0 0 1 .5-1.6h.3M72.9 70.8a.99 .99 0 0 1 .9 1.4 .99 .99 0 0 1-1.7 .2 .99 .99 0 0 1 .6-1.6h.2M104.6 70.8a.99 .99 0 0 1 .9 1.4 .99 .99 0 0 1-1.6 .2 .99 .99 0 0 1 .5-1.6h.2"/>
<path d="M59.4 130.9v.8M60.3 131.7v-.8M65.9 136.4v-.7M66.4 136.4v-.7M71.7 131h.8M71.7 131.4h.8M72.5 130.9v.8M72.5 134.1h-.8M72.5 133.3h-.8M73.3 131.7v-.8M75.5 134.2v.8M76.4 134.2v.8"/>
<path d="M78.9 134.2v.8M81.1 134.2v.8M81.2 134.2v.8M84.6 134.2v.8M86.9 134.2v.8M90.3 134.2v.8M92.6 134.2v.8M94.9 134.2v.8M96 134.2v.8M97.1 134.2v.8M98.1 134.2v.8M98.3 134.2v.8"/>
<path d="M99.1 135v-.8M101.7 134.2v.8M104.2 130.9v.8M105 132.3h.8M105.1 131.7v-.8M105.4 134.6h-2.3M105.4 132.2v2.4M183.8 135.7h2.5M184.6 130.9v.8M185.4 131.7v-.8M185.8 134.2v.8M186 131.7v-.8"/>
<path d="M186 134.2h.8M186.3 136.4v-.7M186.6 134.2v.8M187.1 130.9v.8M187.9 130.9a.24 .24 0 0 0 .3 .3 .24 .24 0 0 0 .2-.3M188 131.7v-.8M188.2 134.2v.8M188.8 136.4v-.7M188.8 135.7h2.5M189 134.2v.8M189.1 131.7v-.8M190.6 134.2v.8"/>
<path d="M191.4 134.2v.8M193 134.2v.8M193.8 134.2v.8M195.3 134.2v.8M196.1 134.2v.8M197.7 134.2v.8M198.5 134.2v.8M200.1 134.2v.8M200.9 134.2v.8M203.2 134.2v.8M203.6 134.2v.8M207.9 134.2v.8"/>
<path d="M208.3 134.1v-.8M208.5 134.2v.8M208.7 134.2v.8M208.8 134.6h-4.3M209.7 135v-.8M210 134.2v.8M210.2 133.3v.8M210.5 135v-.8M214 134.6h-4.3M214.9 134.2v.8M215.3 134.2v.8M217.6 134.2v.8"/>
<path d="M218.4 134.2v.8M219.9 134.2v.8M220.7 134.2v.8M222.3 134.2v.8M223.1 134.2v.8M224.7 134.2v.8M225.5 134.2v.8M227.1 134.2v.8M227.2 135.7h2.4M227.9 134.2v.8M229.3 131.7v-.8M229.5 134.2v.8"/>
<path d="M229.6 136.4v-.7M230.3 134.2v.8M230.5 130.9v.8M230.5 130.9a.24 .24 0 0 1-.2 .3 .24 .24 0 0 1-.3-.3M231.3 131.7v-.8M231.7 134.2h.7M231.9 134.2v.8M232.2 136.4v-.7M232.2 135.7h2.4M232.5 131.7v-.8M232.6 134.2v.8M233 130.9v.8"/>
<path d="M233.9 131.7v-.8"/>
</g>
<g fill="none" stroke="#000" stroke-width=".2" stroke-dasharray="1.3 .6" stroke-dashoffset=".5">
<path d="M60.7 24.3v1.1M60.7 26.4v1.1M60.7 70.8v-1M60.7 68.8v-1.1M71.7 135v-4.1M186 131.7h1M188.1 131.7h1M188.1 131.7h-1.1M191.3 135v-4.1M202.6 132.6h2.2M215.8 132.6h-2.1M227.2 135v-4.1"/>
<path d="M230.4 131.7h-1.1M230.4 131.7h1M232.5 131.7h-1.1"/>
</g>
<path d="M69.9 29.6v-7.4M69.9 65.5v7.5M184.6 132.6h1.4M186 134.2h-1.4M232.4 132.6h1.4M232.4 134.2h1.4" fill="none" stroke="#000" stroke-width=".2" stroke-dasharray="1.3 .6" stroke-dashoffset=".7"/>
<path d="M186.8 134.2h44.9" fill="none" stroke="#000" stroke-width=".2" stroke-dasharray="1.3 .6" stroke-dashoffset=".1"/>
<path d="M208.3 133.3h1.9M210.2 134.1h-1.9" fill="none" stroke="#000" stroke-width=".2" stroke-dasharray="1.3 .6" stroke-dashoffset="1"/>
<path d="M105.4 38.1v4.7M83.4 47.1v-4.8M83.4 52.8v-4.7M89.2 42.3v4.8M89.2 48.1v4.7M103.1 42.8v-4.7M103.1 57.1v-4.8M105.4 52.3v4.8" fill="none" stroke="#000" stroke-width=".2" stroke-dasharray="1.3 .6" stroke-dashoffset=".2"/>
<g font-size="8.5">
<text x="209" y="174.2">Chassis Part</text>
<text x="198.7" y="187.8">A</text>
<text x="215.1" y="187.6">Chassis</text>
<text x="257.3" y="187.6">2</text>
</g>
<g font-size="8.1">
<text x="67.6" y="8.9">2</text>
<text x="207.3" y="8.9">1</text>
<text x="4.4" y="56.1">B</text>
<text x="270.4" y="56.1">B</text>
<text x="3.7" y="164.1">A</text>
<text x="269.7" y="164.1">A</text>
<text x="67.6" y="212.4">2</text>
<text x="207.3" y="212.4">1</text>
</g>
<text font-size="6.9" x="223.1" y="160.1">UCLA</text>
<g font-size="4.2">
<text x="59.4" y="17.5">1.59</text>
<text x="139.4" y="28.5">.50 BOT</text>
<text x="110.7" y="30.3">.44 BOT</text>
<text x="112.1" y="35.7">.81 MTOP</text>
<text x="157.5" y="30.3">.20 BOT</text>
<text x="19.8" y="40.5">.47 BOT</text>
<text x="164.1" y="37.1">.81 MTOP</text>
<text x="13.8" y="46.1">.13 BOT</text>
<text x="46.2" y="43.6">2.56 BOT</text>
<text x="46.2" y="47.5">1.38 BOT</text>
<text x="200.5" y="47.5">16.00</text>
<text x="46.2" y="52.2">1.50 BOT</text>
<text x="115.3" y="53.8">.25 BOT</text>
<text x="151" y="53.8">.31 MTOP</text>
<text x="51.6" y="58.5">.67 MTOP</text>
<text x="16.1" y="60.1">.20</text>
<text x="52.8" y="64.1">.16</text>
<text x="151.4" y="63.3">4X</text>
<text x="161.2" y="63.3">.25 BOT</text>
<text x="181.2" y="65.7">5.47</text>
<text x="144.3" y="67.3">.75</text>
<text x="13.5" y="76.9">.80</text>
<text x="15.8" y="83.6">1.00</text>
<text x="42.9" y="79.8">.77</text>
<text x="126" y="78.5">.25</text>
<text x="53.6" y="88">1.12</text>
<text x="89.8" y="84.6">.38</text>
<text x="20.5" y="90.6">2.34</text>
<text x="102.7" y="95.1">.25</text>
<text x="213.5" y="107.1">.12</text>
<text x="184.6" y="112.8">.20</text>
<text x="38.2" y="118.7">1.00</text>
<text x="218" y="114">.63</text>
<text x="84.9" y="122.5">.25</text>
<text x="161.9" y="121.5">4X</text>
<text x="171.6" y="121.5">.25 BOT</text>
<text x="212.1" y="121.6">135°</text>
<text x="230.5" y="121.6">.88 BOT</text>
<text x="212.1" y="126.3">120°</text>
<text x="235.4" y="127.4">.16</text>
<text x="248.9" y="130.5">.25</text>
<text x="129.7" y="134.5">1.29</text>
<text x="34.9" y="142.4">.25</text>
<text x="159.1" y="142.1">.56 BOT</text>
<text x="212.8" y="139.2">.51</text>
<text x="84" y="148.1">10.75</text>
<text x="178.9" y="147.2">1.50 BOT</text>
<text x="233.2" y="145.6">.13 BOT</text>
<text x="45.5" y="154.1">.25</text>
<text x="214.3" y="152.3">1.50 BOT</text>
</g>
<g font-size="4.2" fill="#808080">
<text x="151.6" y="16.4">2X</text>
<text x="163.7" y="16.4">.20 THRU ALL</text>
<text x="15.4" y="19.6">2X</text>
<text x="27.4" y="19.6">.27 THRU ALL</text>
<text x="161.8" y="21.5">.39</text>
<text x="174.5" y="21.5">.10 MTOP</text>
<text x="30.8" y="24.7">.63</text>
<text x="43.6" y="24.7">1.04</text>
<text x="121.3" y="64.1">.88 BOT</text>
<text x="121.3" y="60.1">.13 BOT</text>
<text x="28.4" y="102.8">4X</text>
<text x="40.5" y="102.8">.27 THRU ALL</text>
<text x="43.9" y="107.9">.63</text>
<text x="56.6" y="107.9">1.04</text>
<text x="171.7" y="126">.25 BOT</text>
<text x="215.5" y="148.1">.60 BOT</text>
</g>
<g font-size="3.4">
<text x="197.8" y="166">TITLE:</text>
<text x="198.5" y="180.3">SIZE</text>
<text x="207.3" y="180.4">DWG. NO.</text>
<text x="256.3" y="180.5">REV</text>
<text x="197.6" y="194.8">SCALE:</text>
<text x="212.7" y="194.8">WEIGHT: 25.06lbs (MAIN)</text>
<text x="255.7" y="194.8">SHEET</text>
<text x="197.6" y="198.4">1:8</text>
<text x="229.7" y="198.4">24.77lbs (SUB)</text>
<text x="255.7" y="198.4">1 OF 1</text>
</g>
<text font-size="3.2" x="124.9" y="189.8">Polycarbonate</text>
<text font-size="3" x="14" y="213.5">SOLIDWORKS Educational Product. For Instructional Use Only.</text>
<g font-size="2.5">
<text x="176.2" y="161.3">TJW</text>
<text x="185.4" y="161.4">6/6/2021</text>
</g>
<text font-size="2.4" x="119.8" y="156.2">UNLESS OTHERWISE SPECIFIED:</text>
<g font-size="2.2">
<text x="119.5" y="161.8">DIMENSIONS ARE IN INCHES</text>
<text x="154.8" y="161.4">DRAWN</text>
<text x="175.4" y="156.6">NAME</text>
<text x="187.9" y="156.7">DATE</text>
<text x="119.5" y="164.4">TOLERANCES:</text>
<text x="119.5" y="167.1">FRACTIONAL</text>
<text x="154.9" y="166.3">CHECKED</text>
<text x="119.5" y="169.7">ANGULAR: MACH</text>
<text x="119.5" y="172.4">TWO PLACE DECIMAL</text>
<text x="142.5" y="169.7">BEND</text>
<text x="146" y="172.4">0.01</text>
<text x="154.8" y="170.9">ENG APPR.</text>
<text x="119.5" y="175">THREE PLACE DECIMAL</text>
<text x="154.9" y="175.7">MFG APPR.</text>
<text x="154.9" y="180.4">Q.A.</text>
<text x="154.9" y="184.6">COMMENTS: INDEX FOR CHSSIS PIECE:</text>
<text x="154.9" y="187.3">MBOT - MAIN MODULE BOTTOM PIECE</text>
<text x="154.9" y="189.9">MTOP - MAIN MODULE TOP PIECE</text>
<text x="154.9" y="192.6">SBOT - SUB-MODULE BOTTOM PIECE</text>
<text x="154.9" y="195.2">STOP - SUB-MODULE TOP PIECE</text>
<text x="154.9" y="197.9">THICKNESS 0.25IN</text>
</g>
<g font-size="2.1">
<text x="75.5" y="195.7">NEXT ASSY</text>
<text x="100.9" y="195.7">USED ON</text>
<text x="86.9" y="201.5">APPLICATION</text>
<text x="123.1" y="201.6">DO NOT SCALE DRAWING</text>
</g>
<g font-size="2">
<text x="31.5" y="182.9">PROPRIETARY AND CONFIDENTIAL</text>
<text x="119.2" y="180.6">INTERPRET GEOMETRIC</text>
<text x="119.2" y="183.1">TOLERANCING PER:</text>
<text x="27.8" y="186.5">THE INFORMATION CONTAINED IN THIS</text>
<text x="27.8" y="189">DRAWING IS THE SOLE PROPERTY OF</text>
<text x="27.8" y="191.6">&lt;INSERT COMPANY NAME HERE&gt;. ANY</text>
<text x="119.1" y="186.7">MATERIAL</text>
<text x="27.8" y="194.1">REPRODUCTION IN PART OR AS A WHOLE</text>
<text x="27.8" y="196.6">WITHOUT THE WRITTEN PERMISSION OF</text>
<text x="119.1" y="193.5">FINISH</text>
<text x="27.8" y="199.1">&lt;INSERT COMPANY NAME HERE&gt; IS</text>
<text x="27.8" y="201.7">PROHIBITED.</text>
</g>
</svg>
